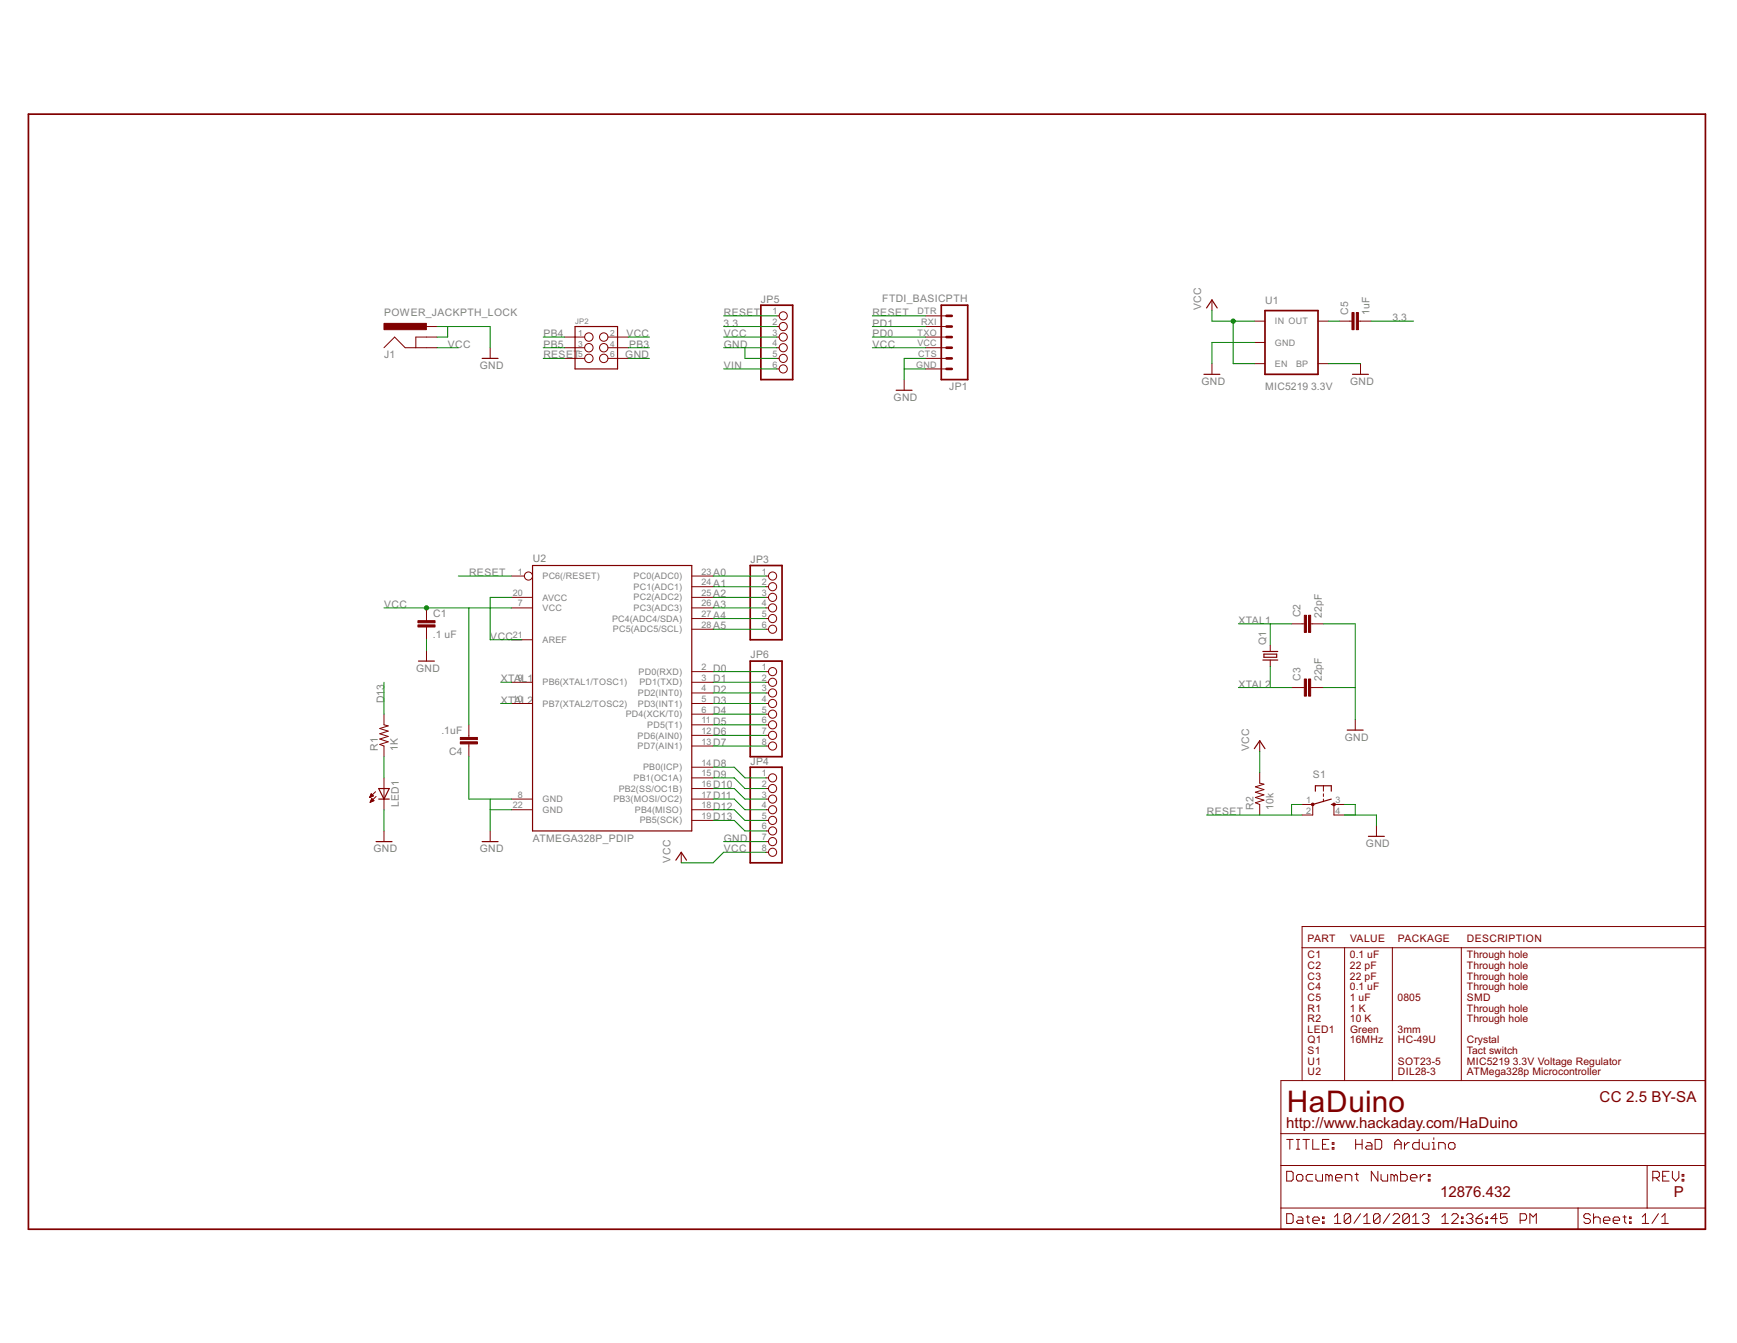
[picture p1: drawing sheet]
<svg xmlns="http://www.w3.org/2000/svg" width="279mm" height="216mm" viewBox="0 0 279 216" stroke-linecap="round" stroke-linejoin="round" font-family="sans-serif">
<g fill="none" stroke="#800000" stroke-width=".16">
<path d="M61.8 55.9l1.7-1.7 1.7 1.7h5.1M68.6 52.5h1.7M70.3 54.2h-3.4v1.7M78.8 55.9v1.7M90.8 55.9h3.2M90.8 54.2h3.2M90.8 57.6h3.2M97.8 55.9h3.2M97.8 54.2h3.2M97.8 57.6h3.2M124.9 55.9h.4M124.9 54.2h.4"/>
<path d="M124.9 52.5h.4M124.9 50.8h.4M124.9 57.6h.4M124.9 59.3h.4M148.8 55.9h3.5M148.8 54.2h3.5M148.8 52.5h3.5M148.8 50.8h3.5M148.8 57.6h3.5M148.8 59.3h3.5M194.9 48.2v1.7M194.9 58.5v1.7"/>
<path d="M201.8 51.6h1.7M201.8 55.1h1.7M201.8 58.5h1.7M212 51.6h1.7M212 58.5h1.7M215.4 51.6h2.1M218.5 51.6h2.1M218.8 58.5v1.7M145.4 61v1.7M68.6 97.7v2.1M82.3 97.7h3.4M82.3 96h3.4"/>
<path d="M82.3 92.6h2M111.3 97.7h3.4M111.3 96h3.4M111.3 99.4h3.4M111.3 94.3h3.4M111.3 92.6h3.4M123.2 97.7h.4M123.2 96h.4M123.2 99.4h.4M123.2 94.3h.4M123.2 92.6h.4M61.8 114.8v1.7l.6 .2-1.3 .4 1.3 .4-1.3 .5 1.3 .4-1.3 .4 1.3 .5-1.3 .4 .7 .2v1.7"/>
<path d="M68.6 100.8v2M68.6 104.6v1.7M75.4 116.5v2.1M75.4 119.6v2M82.3 113.1h3.4M82.3 109.7h3.4M82.3 102.8h3.4M111.3 113.1h3.4M111.3 109.7h3.4M111.3 119.9h3.4M111.3 118.2h3.4M111.3 116.5h3.4"/>
<path d="M111.3 114.8h3.4M111.3 111.4h3.4M111.3 108h3.4M111.3 101.2h3.4M123.2 113.1h.4M123.2 109.7h.4M123.2 119.9h.4M123.2 118.2h.4M123.2 116.5h.4M123.2 114.8h.4M123.2 111.4h.4M123.2 108h.4"/>
<path d="M123.2 101.2h.4M202.6 119.1v1.7M204.3 103.7v1M204.3 106.1v1M207.8 100.3h2M207.8 110.5h2M210.8 100.3h2.1M210.8 110.5h2.1M218 115.7v1.7M59.5 128.2h.1M59.5 128.1h.2M59.5 128.1h.3"/>
<path d="M59.5 129h.1M59.6 128h.4M59.6 127.9h.4M59.6 128.9h.1M59.6 128.8h.3M59.6 127.8h.3M59.6 128.8h.4M59.7 128.7h.4M59.7 127.7h.1M59.7 127.6l.3 .4-.5 .2zM59.7 127.6h.1M59.7 128.6h.3"/>
<path d="M59.7 128.5h.3M59.8 128.5h.1M59.8 128.4l.4 .3-.7 .3zM59.8 128.4h.1M60.4 127.3l-.9 .9M60.5 128l-1 1M61.8 125.1v5.1M61.8 133.6v1.7M78.8 133.6v1.7M82.3 128.5h3.4M82.3 130.2h3.4M109.6 137v1.7"/>
<path d="M111.3 131.9h3.4M111.3 128.5h3.4M111.3 130.2h3.4M111.3 126.8h3.4M111.3 125.1h3.4M111.3 123.3h3.4M123.2 131.9h.4M123.2 128.5h.4M123.2 130.2h.4M123.2 126.8h.4M123.2 125.1h.4M123.2 133.6h.4"/>
<path d="M123.2 135.3h.4M123.2 137h.4M202.6 124.2v1.7l.7 .2-1.4 .4 1.4 .4-1.4 .5 1.4 .4-1.4 .4 1.4 .4-1.4 .5 .7 .2v1.7M209.4 129.3h1.8v1.7h-1.8M212.9 126.3v.9M212.9 127.6v.4M212.9 128.5v.4M216.3 129.3h-1.7v1.7h1.7M221.4 132.7v1.8M209.4 152.4h64.9M216.3 152.4v21.3M224 152.4v21.3"/>
<path d="M235.1 152.4v21.3M274.3 148.9h-64.9v24.8M206 173.7h68.3v23.9h-68.3zM206 187.4h68.3M206 194.2h68.3M206 182.2h68.3M207 188.3h.8l.2 .3v1l-.2 .3h-.8zM207 195.1h.8l.2 .3v1l-.2 .3h-.8zM207 183.2h1M207.5 183.2v1.5M208.5 183.2h.6M208.5 184.7h.6"/>
<path d="M208.8 195.6h.5l.3 .3v.8h-.8l-.3-.3 .3-.2h.8M208.8 188.8h.5l.3 .3v.5l-.3 .3h-.5l-.3-.3v-.5zM208.8 183.2v1.5M209.6 183.2h1M210.1 195.6h.5M210.1 183.2v1.5M210.4 195.4v1l.2 .3M211.2 183.2v1.5h1M211.2 196.2h1v-.3l-.3-.3h-.5l-.2 .3v.5l.2 .3h.5M211.2 188.8h-.8l-.3 .3v.5l.3 .3h.8M211.7 188.8v.8l.2 .3h.8v-1.1M212.7 196.4h.3v.3h-.3z"/>
<path d="M212.7 195.6h.3v.3h-.3zM212.7 184h.6M213.8 183.2h-1.1v1.5h1.1M213.8 189.1l-.3-.3h-.2v1.1M213.8 189.1l.2-.3 .3 .3v.8M213.8 189.1v.8M214.3 183.7h.3v.3h-.3zM214.3 184.5h.3v.2h-.3zM214.7 196.7h1M214.7 195.6l.5-.5v1.6M214.8 189.3h1.1v-.2l-.3-.3h-.5l-.3 .3v.5l.3 .3h.5M216.4 189.9v-1.1h.8l.2 .3v.8"/>
<path d="M217.3 195.4v1l-.3 .3h-.5l-.3-.3M217.3 195.4l-.3-.3h-.5l-.3 .3v1M217.3 195.4l-1.1 1M218 188.8h.5M218.1 184h1M218.1 183.2v1.5M218.2 188.6v1l.3 .3M218.8 195.1l-1 1.6M219.1 183.2v1.5M219.4 196.7h1M219.4 195.6l.5-.5v1.6M219.9 183.7h.5l.3 .3v.7h-.8l-.3-.2 .3-.3h.8"/>
<path d="M221.2 183.2h.8l.2 .2v1.1l-.2 .2h-.8zM221.6 188.3v1.6l-1-1.6v1.6M222 195.4v1l-.3 .3h-.5l-.3-.3M222 195.4l-.3-.3h-.5l-.3 .3v1M222 195.4l-1.1 1M222.1 188.8v.8l.3 .3h.8v-1.1M223.5 195.1l-1 1.6M224.1 195.4l.2-.3h.6l.2 .3v.2l-1 1.1h1M224.3 189.1l-.3-.3h-.3v1.1M224.3 189.1v.8M224.3 189.1l.2-.3 .3 .3v.8M224.3 184h1.1"/>
<path d="M224.3 184.7v-1l.6-.5 .5 .5v1M225.3 188.3v1.6h.8l.3-.3v-.5l-.3-.3h-.8M225.9 183.7v1M226.7 195.4v1l-.3 .3h-.5l-.3-.3M226.7 195.4l-.3-.3h-.5l-.3 .3v1M226.7 195.4l-1.1 1M226.7 183.7h-.3l-.5 .5M226.9 189.3h1v-.2l-.3-.3h-.5l-.2 .3v.5l.2 .3h.5M227.2 196.7h1.1M227.2 195.6l.5-.5v1.6M228.3 183.2v1.5h-.8l-.3-.2v-.5l.3-.3h.8M228.5 188.8v1.1"/>
<path d="M228.8 195.4l.2-.3h.6l.2 .3v.2l-.2 .3M228.8 183.7v.8l.3 .2h.7v-1M229.2 188.8h-.2l-.5 .5M229.3 195.9h.3M229.6 195.9l.2 .3v.2l-.2 .3h-.6l-.2-.3M229.7 189.6h.3v.3h-.3zM229.7 188.8h.3v.3h-.3zM230.4 184.7h.5M230.4 183.7h.2v1M230.6 182.9v.3M231.4 184.7v-1h.8l.3 .3v.7M231.9 196.7h1.1"/>
<path d="M231.9 195.6l.6-.5v1.6M233 184l.3-.3h.5l.2 .3v.5l-.2 .2h-.5l-.3-.2zM233.5 195.4l.3-.3h.5l.2 .3v.2l-1 1.1h1M235.1 196.4h.2v.3h-.2zM235.1 195.6h.2v.3h-.2zM235.9 195.4l.2-.3h.5l.3 .3v.2l-.3 .3M236.4 195.9h.2M236.6 195.9l.3 .3v.2l-.3 .3h-.5l-.2-.3M237.4 195.9h.8l.3 .3v.2l-.3 .3h-.5l-.3-.3zM238.5 195.1l-.5 .3-.6 .5M239 196.4h.3v.3h-.3zM239 195.6h.3v.3h-.3z"/>
<path d="M240.8 195.9h-1l.8-.8v1.6M242.4 195.1h-1v.8l.5-.3h.2l.3 .3v.5l-.3 .3h-.5l-.2-.3M244.5 196.2h.8l.3-.3v-.5l-.3-.3h-.8v1.6M246.1 196.7v-1.6l.5 .5 .5-.5v1.6M253.8 194.2v3.4M255.8 195.4l-.3-.3h-.5l-.2 .3v.2l.2 .3h.5l.3 .3v.2l-.3 .3h-.5l-.2-.3M256.3 195.9l.3-.3h.5l.3 .3v.8M256.3 195.1v1.6M257.9 196.2h1.1v-.3l-.3-.3h-.5l-.3 .3v.5l.3 .3h.5M259.5 196.2h1v-.3l-.2-.3h-.6l-.2 .3v.5l.2 .3h.6M261 195.6h.6M261.3 195.4v1l.3 .3"/>
<path d="M262.1 196.4h.3v.3h-.3zM262.1 195.6h.3v.3h-.3zM264.2 196.7h1M264.2 195.6l.5-.5v1.6M264.9 187.4v6.8M265.9 189.3h.7l.3-.2v-.5l-.3-.3h-.7v1.6M266.4 189.3l.5 .6M266.8 195.1l-1.1 1.6M267.3 196.7h1.1M267.3 195.6l.5-.5v1.6M267.4 189.1h.5M268.5 188.3h-1.1v1.6h1.1"/>
<path d="M269 188.3v1l.5 .6 .5-.6v-1M270.6 189.6h.2v.3h-.2zM270.6 188.8h.2v.3h-.2z"/>
<circle cx="94.7" cy="57.6" r=".68"/>
<circle cx="94.7" cy="55.9" r=".68"/>
<circle cx="94.7" cy="54.2" r=".68"/>
<circle cx="97.1" cy="54.2" r=".68"/>
<circle cx="97.1" cy="55.9" r=".68"/>
<circle cx="97.1" cy="57.6" r=".68"/>
<circle cx="126" cy="57.6" r=".66"/>
<circle cx="126" cy="54.2" r=".66"/>
<circle cx="126" cy="52.5" r=".66"/>
<circle cx="126" cy="50.8" r=".66"/>
<circle cx="126" cy="55.9" r=".66"/>
<circle cx="126" cy="59.3" r=".66"/>
<circle cx="85" cy="92.6" r=".66"/>
<circle cx="124.3" cy="94.3" r=".66"/>
<circle cx="124.3" cy="96" r=".66"/>
<circle cx="124.3" cy="92.6" r=".66"/>
<circle cx="124.3" cy="97.7" r=".66"/>
<circle cx="124.3" cy="99.4" r=".66"/>
<circle cx="124.3" cy="109.7" r=".66"/>
<circle cx="124.3" cy="116.5" r=".66"/>
<circle cx="124.3" cy="118.2" r=".66"/>
<circle cx="124.3" cy="111.4" r=".66"/>
<circle cx="124.3" cy="108" r=".66"/>
<circle cx="124.3" cy="113.1" r=".66"/>
<circle cx="124.3" cy="114.8" r=".66"/>
<circle cx="124.3" cy="101.2" r=".66"/>
<circle cx="124.3" cy="119.9" r=".66"/>
<circle cx="124.3" cy="135.3" r=".66"/>
<circle cx="124.3" cy="125.1" r=".66"/>
<circle cx="124.3" cy="130.2" r=".66"/>
<circle cx="124.3" cy="128.5" r=".66"/>
<circle cx="124.3" cy="133.6" r=".66"/>
<circle cx="124.3" cy="131.9" r=".66"/>
<circle cx="124.3" cy="137" r=".66"/>
<circle cx="124.3" cy="126.8" r=".66"/>
</g>
<g fill="none" stroke="#800000" stroke-width=".19">
<path d="M77.6 57.6h2.5M92.5 52.5h6.8v6.8h-6.8zM194.1 49.5l.8-1.3 .9 1.3M144.1 62.7h2.6M193.7 60.2h2.5M217.6 60.2h2.5M85.7 90.9h25.6v42.7h-25.6zM67.3 106.3h2.6M203.1 104.7h2.4M203.1 106.1h2.4M203.3 105.2h2.1v.5h-2.1zM216.7 117.4h2.6"/>
<path d="M60.5 135.3h2.6M60.9 126.8h1.7l-.8 1.7zM60.9 128.5h1.7M77.6 135.3h2.5M108.7 138.3l.9-1.3 .8 1.3M201.8 120.4l.8-1.3 .9 1.3M211.6 127.2v-.9h2.5v.9M214.1 129.3h.5M214.1 128.5l-2.9 .8M220.1 134.5h2.6"/>
</g>
<g fill="#800000" stroke="#800000" stroke-width=".16">
<path d="M61.8 52h6.8v1h-6.8z"/>
<path d="M67.2 100.5h2.8v.3h-2.8z"/>
<path d="M67.2 99.8h2.8v.3h-2.8z"/>
<path d="M210.5 98.9h.3v2.8h-.3z"/>
<path d="M209.8 98.9h.3v2.8h-.3z"/>
<path d="M210.5 109.2h.3v2.7h-.3z"/>
<path d="M209.8 109.2h.3v2.7h-.3z"/>
<path d="M74 118.6h2.8v.3h-2.8z"/>
<path d="M74 119.3h2.8v.3h-2.8z"/>
<path d="M218.2 50.2h.3v2.8h-.3z"/>
<path d="M217.5 50.2h.3v2.8h-.3z"/>
</g>
<path d="M4.6 18.4h269.7v179.2h-269.7zM122.4 49.1h5.1v11.9h-5.1zM151.4 49.1h4.3v11.9h-4.3zM203.5 49.9h8.5v10.3h-8.5zM120.7 90.9h5.1v11.9h-5.1zM120.7 106.3h5.1v15.3h-5.1zM120.7 123.3h5.1v15.4h-5.1z" fill="none" stroke="#800000" stroke-width=".28"/>
<path d="M152.3 54.2h.8M152.3 52.5h.8M152.3 50.8h.8M152.3 57.6h.8M152.3 55.9h.8M152.3 59.3h.8" fill="none" stroke="#800000" stroke-width=".42"/>
<g fill="#800000" stroke="#800000" stroke-width=".16">
<path d="M211 129.2h.3v.3h-.3l-.1-.2z" fill-rule="evenodd"/>
<path d="M214.4 129.2h.3v.3h-.3z" fill-rule="evenodd"/>
</g>
<g fill="none" stroke="#008000" stroke-width=".16">
<path d="M70.3 55.9h3.4M70.3 52.5h8.5v3.4M72 52.5v1.7h-1.7M87.4 54.2h3.4M87.4 55.9h3.4M87.4 57.6h3.4M101 54.2h3.5M101 55.9h3.5M101 57.6h3.5M116.4 54.2h8.5M116.4 55.9h8.5M116.4 50.8h8.5"/>
<path d="M116.4 52.5h8.5M116.4 59.3h8.5M119.8 55.9v1.7h5.1M140.3 54.2h8.5M140.3 55.9h8.5M140.3 50.8h8.5M140.3 52.5h8.5M145.4 59.3h3.4M148.8 57.6h-3.4v3.4M194.9 49.9v1.7h6.9M198.4 51.6v6.9h3.4M201.8 55.1h-6.9v3.4"/>
<path d="M213.7 51.6h1.7M213.7 58.5h5.1M220.6 51.6h6.8M61.8 97.7h20.5M73.7 92.6h8.6M75.4 97.7v18.8M82.3 96h-3.5v6.8h5.2M114.7 92.6h8.5M114.7 97.7h8.5M114.7 96h8.5M114.7 94.3h8.5M114.7 99.4h8.5"/>
<path d="M61.8 109.7v5.1M68.6 102.8v1.8M80.5 113.1h1.8M80.5 109.7h1.8M114.7 101.2h8.5M114.7 111.4h8.5M114.7 113.1h8.5M114.7 114.8h8.5M114.7 116.5h8.5M114.7 118.2h8.5M114.7 119.9h8.5M114.7 109.7h8.5"/>
<path d="M114.7 108h8.5M199.2 100.3h8.6M199.2 110.5h8.6M204.3 100.3v3.4M204.3 107.1v3.4M212.9 100.3h5.1v15.4M212.9 110.5h5.1M61.8 121.6v3.5M61.8 130.2v3.4M75.4 121.6v6.9h6.9M78.8 128.5v5.1M78.8 130.2h3.5"/>
<path d="M114.7 128.5h3.4l1.7 1.7h3.4M114.7 126.8h3.4l1.7 1.7h3.4M114.7 130.2h3.4l1.7 1.7h3.4M114.7 125.1h3.4l1.7 1.7h3.4M114.7 123.3h3.4l1.7 1.8h3.4M114.7 131.9h3.4l1.7 1.7h3.4M116.4 135.3h6.8M123.2 137h-6.8l-1.7 1.7h-5.1M194.1 131h15.3M202.6 120.8v3.4M209.4 129.3h-1.6v1.7M216.3 131h5.1v1.7"/>
<path d="M216.3 129.3h1.7v1.7"/>
</g>
<g fill="#008000" stroke="#008000" stroke-width=".16">
<circle cx="68.6" cy="97.7" r=".34"/>
<circle cx="198.4" cy="51.6" r=".34"/>
</g>
<text font-size="5.4" fill="#800000" x="207" y="178.8">HaDuino</text>
<g font-size="2.7" fill="#800000">
<text x="257.3" y="177.1">CC 2.5 BY-SA</text>
<text x="206.9" y="181.4">http://www.hackaday.com/HaDuino</text>
<text x="231.6" y="192.5">12876.432</text>
<text x="269.2" y="192.5">P</text>
</g>
<g font-size="1.9" fill="#808080">
<text x="61.8" y="50.8">POWER_JACKPTH_LOCK</text>
<text x="116.4" y="52.5">3.3</text>
<text x="116.4" y="50.8">RESET</text>
<text x="122.4" y="48.6">JP5</text>
<text x="140.3" y="50.8">RESET</text>
<text x="140.3" y="52.5">PD1</text>
<text x="141.9" y="48.6">FTDI_BASICPTH</text>
<text x="193.2" y="49.9" transform="rotate(-90 193.2 49.9)">VCC</text>
<text x="203.5" y="48.9">U1</text>
<text x="216.9" y="50.6" transform="rotate(-90 216.9 50.6)">C5</text>
<text x="220.3" y="50.6" transform="rotate(-90 220.3 50.6)">1uF</text>
<text x="224" y="51.6">3.3</text>
<text x="61.8" y="57.6">J1</text>
<text x="72" y="55.9">VCC</text>
<text x="77.2" y="59.3">GND</text>
<text x="87.4" y="54.2">PB4</text>
<text x="87.4" y="55.9">PB5</text>
<text x="87.4" y="57.6">RESET</text>
<text x="100.6" y="57.6">GND</text>
<text x="100.8" y="54.2">VCC</text>
<text x="101.2" y="55.9">PB3</text>
<text x="116.4" y="54.2">VCC</text>
<text x="116.4" y="55.9">GND</text>
<text x="116.4" y="59.3">VIN</text>
<text x="140.3" y="55.9">VCC</text>
<text x="140.3" y="54.2">PD0</text>
<text x="143.7" y="64.4">GND</text>
<text x="152.7" y="62.7">JP1</text>
<text x="193.3" y="61.9">GND</text>
<text x="203.5" y="62.7">MIC5219</text>
<text x="210.9" y="62.7">3.3V</text>
<text x="217.2" y="61.9">GND</text>
<text x="75.5" y="92.6">RESET</text>
<text x="85.7" y="90.4">U2</text>
<text x="114.7" y="92.6">A0</text>
<text x="114.7" y="94.3">A1</text>
<text x="120.7" y="90.5">JP3</text>
<text x="61.8" y="97.7">VCC</text>
<text x="69.7" y="99.2">C1</text>
<text x="114.7" y="96">A2</text>
<text x="114.7" y="97.7">A3</text>
<text x="114.7" y="99.4">A4</text>
<text x="114.7" y="101.1">A5</text>
<text x="199.2" y="100.3">XTAL1</text>
<text x="209.2" y="99.2" transform="rotate(-90 209.2 99.2)">C2</text>
<text x="212.6" y="99.3" transform="rotate(-90 212.6 99.3)">22pF</text>
<text x="66.9" y="108">GND</text>
<text x="69.6" y="102.6">.1 uF</text>
<text x="78.9" y="102.9">VCC</text>
<text x="114.7" y="108">D0</text>
<text x="120.7" y="105.8">JP6</text>
<text x="203.6" y="103.7" transform="rotate(-90 203.6 103.7)">Q1</text>
<text x="61.8" y="113.1" transform="rotate(-90 61.8 113.1)">D13</text>
<text x="80.6" y="109.7">XTAL1</text>
<text x="80.6" y="113.1">XTAL2</text>
<text x="114.7" y="111.4">D2</text>
<text x="114.7" y="113.1">D3</text>
<text x="114.7" y="109.7">D1</text>
<text x="199.2" y="110.5">XTAL2</text>
<text x="209.2" y="109.5" transform="rotate(-90 209.2 109.5)">C3</text>
<text x="212.6" y="109.5" transform="rotate(-90 212.6 109.5)">22pF</text>
<text x="71" y="118">.1uF</text>
<text x="114.7" y="114.8">D4</text>
<text x="114.7" y="116.5">D5</text>
<text x="114.7" y="118.2">D6</text>
<text x="114.7" y="119.9">D7</text>
<text x="216.3" y="119.1">GND</text>
<text x="60.8" y="120.8" transform="rotate(-90 60.8 120.8)">R1</text>
<text x="64" y="120.8" transform="rotate(-90 64 120.8)">1K</text>
<text x="72.2" y="121.4">C4</text>
<text x="114.7" y="125.1">D9</text>
<text x="114.7" y="123.3">D8</text>
<text x="120.7" y="122.9">JP4</text>
<text x="200.9" y="120.8" transform="rotate(-90 200.9 120.8)">VCC</text>
<text x="211.2" y="125.1">S1</text>
<text x="64.2" y="129.8" transform="rotate(-90 64.2 129.8)">LED1</text>
<text x="114.7" y="126.8">D10</text>
<text x="114.7" y="128.5">D11</text>
<text x="114.7" y="130.2">D12</text>
<text x="114.7" y="131.9">D13</text>
<text x="194.1" y="131">RESET</text>
<text x="201.6" y="130.1" transform="rotate(-90 201.6 130.1)">R2</text>
<text x="204.8" y="130.2" transform="rotate(-90 204.8 130.2)">10k</text>
<text x="60.1" y="137">GND</text>
<text x="77.2" y="137">GND</text>
<text x="85.7" y="135.3">ATMEGA328P_PDIP</text>
<text x="116.4" y="137">VCC</text>
<text x="116.4" y="135.3">GND</text>
<text x="219.7" y="136.1">GND</text>
<text x="107.9" y="138.7" transform="rotate(-90 107.9 138.7)">VCC</text>
</g>
<g font-size="1.9" fill="#800000">
<text x="210.3" y="151.5">PART</text>
<text x="210.3" y="154.1">C1</text>
<text x="210.3" y="155.8">C2</text>
<text x="217.1" y="154.1">0.1 uF</text>
<text x="217.1" y="155.8">22 pF</text>
<text x="217.2" y="151.5">VALUE</text>
<text x="224.8" y="151.5">PACKAGE</text>
<text x="235.9" y="151.5">DESCRIPTION</text>
<text x="235.9" y="154.1">Through hole</text>
<text x="235.9" y="155.8">Through hole</text>
<text x="210.3" y="157.5">C3</text>
<text x="210.3" y="159.2">C4</text>
<text x="210.3" y="160.9">C5</text>
<text x="217.1" y="159.2">0.1 uF</text>
<text x="217.1" y="157.5">22 pF</text>
<text x="217.1" y="160.9">1 uF</text>
<text x="224.8" y="160.9">0805</text>
<text x="235.9" y="157.5">Through hole</text>
<text x="235.9" y="159.2">Through hole</text>
<text x="235.9" y="160.9">SMD</text>
<text x="210.3" y="162.6">R1</text>
<text x="210.3" y="164.3">R2</text>
<text x="210.3" y="166">LED1</text>
<text x="210.3" y="167.7">Q1</text>
<text x="217.1" y="167.7">16MHz</text>
<text x="217.1" y="162.6">1 K</text>
<text x="217.1" y="164.3">10 K</text>
<text x="217.2" y="166">Green</text>
<text x="224.8" y="166">3mm</text>
<text x="224.8" y="167.7">HC-49U</text>
<text x="235.9" y="162.6">Through hole</text>
<text x="235.9" y="164.3">Through hole</text>
<text x="235.9" y="167.7">Crystal</text>
<text x="210.3" y="169.4">S1</text>
<text x="210.3" y="171.1">U1</text>
<text x="210.3" y="172.9">U2</text>
<text x="224.8" y="171.1">SOT23-5</text>
<text x="224.8" y="172.9">DIL28-3</text>
<text x="235.9" y="169.4">Tact switch</text>
<text x="235.9" y="171.1">MIC5219</text>
<text x="235.9" y="172.9">ATMega328p Microcontroller</text>
<text x="243.3" y="171.1">3.3V Voltage Regulator</text>
</g>
<g font-size="1.6" fill="#808080">
<text x="124.3" y="50.5">1</text>
<text x="124.3" y="52.3">2</text>
<text x="124.3" y="54">3</text>
<text x="147.6" y="50.5">DTR</text>
<text x="147.6" y="54">TXO</text>
<text x="148.2" y="52.3">RXI</text>
<text x="205.1" y="52.1">IN OUT</text>
<text x="124.3" y="55.7">4</text>
<text x="124.3" y="57.4">5</text>
<text x="124.3" y="59.1">6</text>
<text x="147.4" y="59.1">GND</text>
<text x="147.6" y="55.7">VCC</text>
<text x="147.7" y="57.4">CTS</text>
<text x="205.1" y="55.6">GND</text>
<text x="205.1" y="59">EN</text>
<text x="208.5" y="59">BP</text>
<text x="82.5" y="95.8">20</text>
<text x="83.3" y="92.4">1</text>
<text x="87.3" y="93.1">PC6(/RESET)</text>
<text x="101.9" y="94.8">PC1(ADC1)</text>
<text x="101.9" y="93.1">PC0(ADC0)</text>
<text x="112.9" y="95.8">25</text>
<text x="112.9" y="94.1">24</text>
<text x="112.9" y="92.4">23</text>
<text x="122.6" y="92.4">1</text>
<text x="122.6" y="94.1">2</text>
<text x="122.6" y="95.8">3</text>
<text x="83.3" y="97.5">7</text>
<text x="87.3" y="98.2">VCC</text>
<text x="87.3" y="96.5">AVCC</text>
<text x="98.5" y="99.9">PC4(ADC4/SDA)</text>
<text x="98.6" y="101.7">PC5(ADC5/SCL)</text>
<text x="101.9" y="98.2">PC3(ADC3)</text>
<text x="101.9" y="96.5">PC2(ADC2)</text>
<text x="112.9" y="100.9">28</text>
<text x="112.9" y="99.2">27</text>
<text x="112.9" y="97.5">26</text>
<text x="122.6" y="97.5">4</text>
<text x="122.6" y="99.2">5</text>
<text x="122.6" y="100.9">6</text>
<text x="82.5" y="102.6">21</text>
<text x="87.3" y="103.4">AREF</text>
<text x="112.9" y="107.7">2</text>
<text x="122.6" y="107.7">1</text>
<text x="82.5" y="112.9">10</text>
<text x="83.3" y="109.4">9</text>
<text x="87.3" y="113.6">PB7(XTAL2/TOSC2)</text>
<text x="87.3" y="110.2">PB6(XTAL1/TOSC1)</text>
<text x="102.6" y="113.6">PD3(INT1)</text>
<text x="102.6" y="111.9">PD2(INT0)</text>
<text x="102.7" y="108.5">PD0(RXD)</text>
<text x="102.9" y="110.2">PD1(TXD)</text>
<text x="112.9" y="112.9">5</text>
<text x="112.9" y="111.2">4</text>
<text x="112.9" y="109.4">3</text>
<text x="122.6" y="109.4">2</text>
<text x="122.6" y="111.2">3</text>
<text x="122.6" y="112.9">4</text>
<text x="100.7" y="115.3">PD4(XCK/T0)</text>
<text x="102.6" y="118.7">PD6(AIN0)</text>
<text x="104.1" y="117">PD5(T1)</text>
<text x="112.9" y="119.7">13</text>
<text x="112.9" y="118">12</text>
<text x="112.9" y="116.3">11</text>
<text x="112.9" y="114.6">6</text>
<text x="122.6" y="114.6">5</text>
<text x="122.6" y="116.3">6</text>
<text x="122.6" y="118">7</text>
<text x="122.6" y="119.7">8</text>
<text x="101.9" y="125.6">PB1(OC1A)</text>
<text x="102.6" y="120.4">PD7(AIN1)</text>
<text x="103.4" y="123.8">PB0(ICP)</text>
<text x="112.9" y="124.8">15</text>
<text x="112.9" y="123.1">14</text>
<text x="122.6" y="124.8">1</text>
<text x="82.5" y="129.9">22</text>
<text x="83.3" y="128.2">8</text>
<text x="87.3" y="129">GND</text>
<text x="87.3" y="130.7">GND</text>
<text x="98.7" y="129">PB3(MOSI/OC2)</text>
<text x="99.5" y="127.3">PB2(SS/OC1B)</text>
<text x="102.1" y="130.7">PB4(MISO)</text>
<text x="112.9" y="131.6">19</text>
<text x="112.9" y="129.9">18</text>
<text x="112.9" y="128.2">17</text>
<text x="112.9" y="126.5">16</text>
<text x="122.6" y="126.5">2</text>
<text x="122.6" y="128.2">3</text>
<text x="122.6" y="129.9">4</text>
<text x="122.6" y="131.6">5</text>
<text x="210.1" y="129.1">1</text>
<text x="210.1" y="130.8">2</text>
<text x="214.8" y="129.1">3</text>
<text x="214.8" y="130.8">4</text>
<text x="102.9" y="132.4">PB5(SCK)</text>
<text x="122.6" y="133.3">6</text>
<text x="122.6" y="135.1">7</text>
<text x="122.6" y="136.8">8</text>
</g>
<g font-size="1.5" fill="#808080">
<text x="93" y="54">1</text>
<text x="93" y="55.7">3</text>
<text x="93" y="57.4">5</text>
<text x="98.1" y="54">2</text>
<text x="98.1" y="55.7">4</text>
<text x="98.1" y="57.4">6</text>
</g>
<text font-size="1.4" fill="#808080" x="92.5" y="52.1">JP2</text>
</svg>
